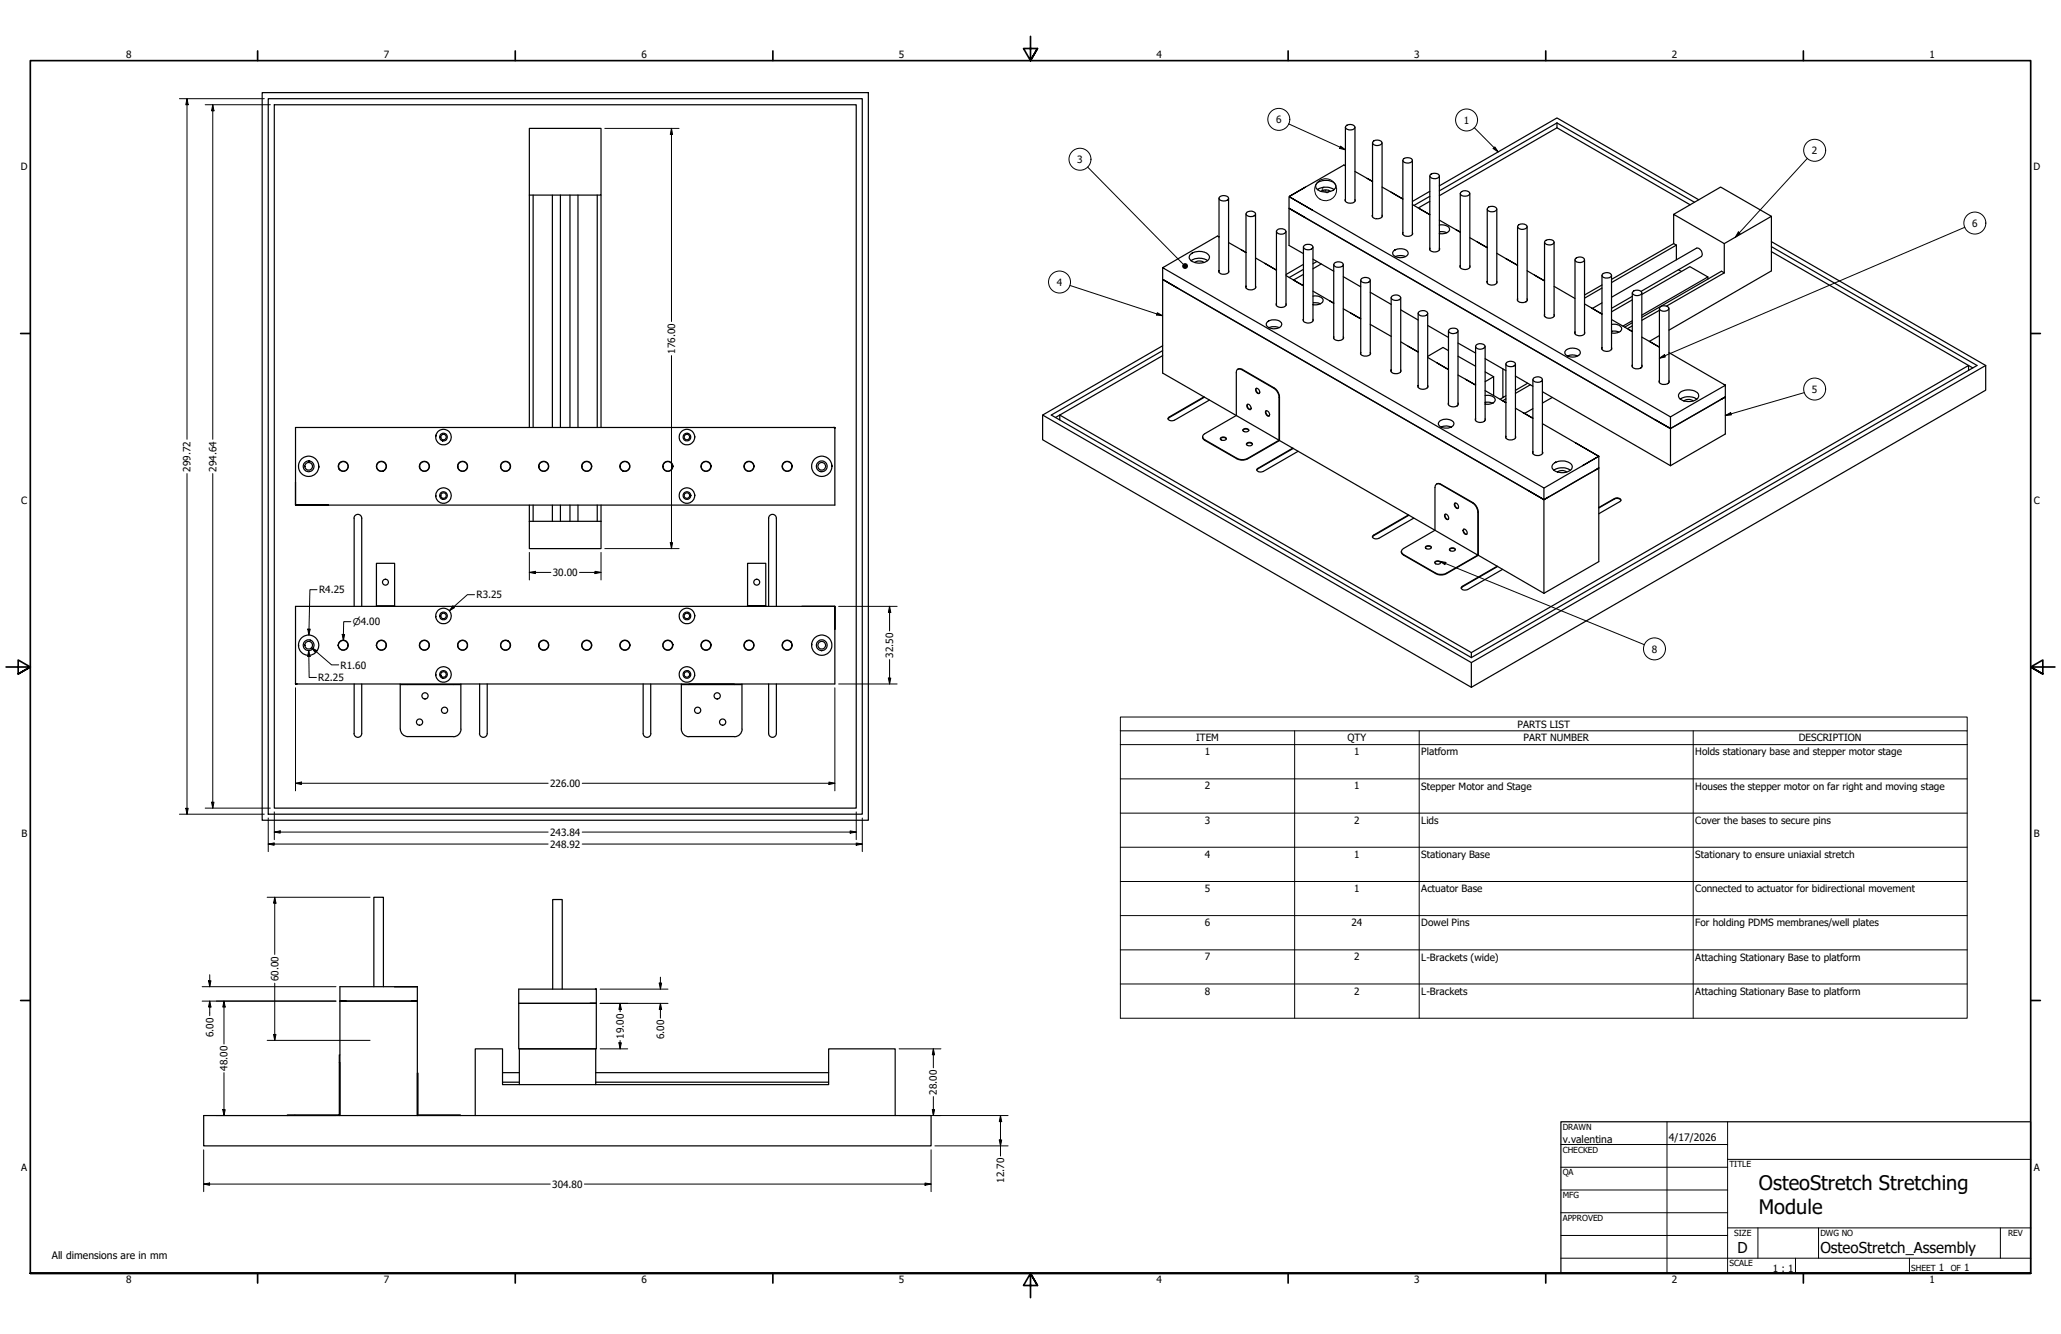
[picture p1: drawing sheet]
<svg xmlns="http://www.w3.org/2000/svg" width="864mm" height="559mm" viewBox="0 0 864 559" stroke-linecap="round" stroke-linejoin="round" font-family="sans-serif">
<!-- layer: Visible (ANSI) -->
<g fill="none" stroke="#000" stroke-width=".51">
<path d="M109.9 38.8h254v304.8h-254zM112.4 41.3h248.9v299.8h-248.9zM114.9 43.9h243.9v294.6h-243.9zM563.8 53.3v31M563.9 52.9a2.35 2.35 0 0 1 3.9 .6 2.45 2.45 0 0 1-4-.2zM567.8 53.3v31M575.1 59.8v31M575.7 59a2.2 2.2 0 0 1 3.4 1 2.4 2.4 0 0 1-4-.1zM579.1 59.8v31M652.4 53.5l-49.3 28.5M652.4 53.5l55.8 32.3M652.4 51.5l57.6 33.2"/>
<path d="M652.4 51.5v2M652.4 51.5l-49.3 28.4M552.2 79.3l-.1 .1a6.4 6.4 0 0 1 6.9 0M558.5 79.8l-.3 .1a2.03 2.03 0 0 0 1.5-2.3 2.03 2.03 0 0 0-2.1-1.7 5.2 5.2 0 0 0-6.3 1.8 3.2 3.2 0 0 0 3.9 2.8l3-.6M563.8 69.5l-.7-.4-23 13.3 6.8-4M567.8 71.8l7.3 4.2-2.2-1.3M579.1 78.4l8.7 5-4.9-2.9M587.8 67.2v31M587.9 66.7a2.76 2.76 0 0 1 3.9 .2v.5a2.46 2.46 0 0 1-4-.2zM591.8 67.2v31M599.1 73.7v31M599.2 73.3a2.76 2.76 0 0 1 3.9 .1v.5a2.45 2.45 0 0 1-4-.1z"/>
<path d="M603.1 77.9l49.3-28.5 59.4 34.3M603.1 73.7v31M221.8 81.7v-27.9h30v27.9h-30v97.4M223.4 81.7v97.4M231.5 81.7v97.4M234.8 81.7v97.4M238.8 81.7v97.4M242.2 81.7v97.4M250.3 81.7v97.4M251.8 81.7v97.4M510.6 99.1l.2 .2-.6-.4-23 13.2 .2-.1M510.8 83.1v30.9"/>
<path d="M511.1 82.4a2.58 2.58 0 0 1 3.7 .6 2.21 2.21 0 0 1-2 1.2 2.21 2.21 0 0 1-2-1.3zM514.8 83.1v30.9M522.1 89.6v31M522.4 89a2.46 2.46 0 0 1 3.7 .5 2.33 2.33 0 0 1-3.9 .4zM526.1 89.6v31M534.9 97v31M535.2 96.3a2.49 2.49 0 0 1 3.7 .6 2.21 2.21 0 0 1-2.1 1.2 2.21 2.21 0 0 1-1.9-1.3zM538.9 97v31M540.1 87.2l159.9 92.3-6.5-3.7M540.1 82.4v20.4l6.1 3.4M546.9 91.1l-6.8-3.9 159.9 92.3M549.9 88l-9.8-5.6 159.9 92.2"/>
<path d="M557.2 80a3.3 3.3 0 0 0-3.6 .2l.1-.1M557.3 80.1l.2 .1M563.8 83.6l-.1 .2M567.8 83.6a1.77 1.77 0 0 1-2.7 1.5l-1-.5-.4-.7M575.1 90.2l.1 .9 1.1 .5M579.1 90.1a1.89 1.89 0 0 1-2.8 1.5h.2M591.8 97.4a1.72 1.72 0 0 1-2.6 1.5l-1.3-.6-.1-.8M591.8 85.7l7.3 4.2-4.2-2.4M599.1 84.3l-4.8 2.8M599.1 82.2l-6.6 3.8M599.1 80.1l-7.3 4.3M603.1 94.3a3.3 3.3 0 0 1 4.3 1.8 3.4 3.4 0 0 1-4.3 1.8h.1"/>
<path d="M603.1 92.2l8.8 5-1.7-.9M603.4 97.1l-.3 .1 2-.1 1.1 .4M611.9 81v31M612 80.6a2.61 2.61 0 0 1 3.8 .2v.4a2.4 2.4 0 0 1-3.9-.1zM615.9 99.6l7.3 4.2-4.2-2.5M615.9 81v31M623.2 87.6v31M623.3 87.2a2.61 2.61 0 0 1 3.8 .1v.5a2.4 2.4 0 0 1-3.9-.2zM627.2 87.6v31M635.9 94.9v31M636 94.6a2.36 2.36 0 0 1 3.9 .5 2.45 2.45 0 0 1-4-.1zM639.9 94.9v31"/>
<path d="M701.3 89.8l19.7-11.4 21.3 12.2-19.8 11.4M742.3 90.6v22.9l-43 24.8M487.2 117l159.7 92.3-6.6-3.9M487.2 112.1v44.2l30.8 17.8 .1-18.7a1.35 1.35 0 0 1 2.2-.6l13.4 7.8a4.5 4.5 0 0 1 2.2 3.9v17.9M487.6 112.4l-.4-.3 159.7 92.3M499.2 109.1l-.1 .1a6 6 0 0 1 6.9 0M499.6 106a5.5 5.5 0 0 1 7.1 1.3 2.99 2.99 0 0 1-3.6 2.9 3.9 3.9 0 0 1-4.8-2.5l.4-1 .9-.7-.4 .2M500.6 109.9a3.3 3.3 0 0 1 3.8 .1M514.8 113.3a1.77 1.77 0 0 1-2.6 1.6l-1.2-.6-.3-.9M514.8 101.6l7.3 4.2-2.2-1.3M526.1 119.8a1.71 1.71 0 0 1-2.6 1.5l-1.2-.5-.2-.8M526.1 108.1l8.8 5.1-4.9-2.9"/>
<path d="M546.2 114.9l-4.2 2.4 4.2 2.4-7.3-4.3M546.2 112.8l-6 3.5M546.2 110.7l-7.3 4.3M546.2 103.5v31M546.5 102.9a2.49 2.49 0 0 1 3.7 .5 2.21 2.21 0 0 1-2.1 1.3 2.21 2.21 0 0 1-1.9-1.4zM550.2 103.5v30.9M550.2 108.6l8.7 5M551.8 109.5l-1.6 1M553.7 110.6l-3.5 2M558.9 110.8v31M559.2 110.2a2.58 2.58 0 0 1 3.7 .5 2.33 2.33 0 0 1-4 .4zM562.9 110.8v31"/>
<path d="M562.9 115.9l7.3 4.2M570.2 117.3v31M570.5 116.7a2.58 2.58 0 0 1 3.7 .6 2.33 2.33 0 0 1-4 .4zM574.2 117.3v31M584.5 104.7a4.1 4.1 0 0 1 5.5 1.2 3.5 3.5 0 0 1-5.1 1.7 1.48 1.48 0 0 1-1.3-1.3 1.48 1.48 0 0 1 .9-1.6l-.2 .2M584.8 107.4l2.6-.3 1.5 .4M603.1 103.9a1.81 1.81 0 0 1-2.8 1.5l-1.1-.6-.1-.8M615.9 111.3a2.1 2.1 0 0 1-3.4 1.3l-.7-.6v-.6M627.2 117.9a2.1 2.1 0 0 1-3.6 1.1l-.5-.7v-.4M627.2 106.1l8.7 5-4.9-2.8M639.9 113.4l7.3 4.3-4.2-2.4M647.2 101.5v31v-.7"/>
<path d="M647.3 101a2.75 2.75 0 0 1 3.8 .2l.1 .5a2.45 2.45 0 0 1-4-.2zM651.2 120l8.8 5M651.2 101.5v31M660 108.8v31M660.1 108.4a2.61 2.61 0 0 1 3.8 .1v.5a2.35 2.35 0 0 1-3.9-.1zM664 108.8v31M671.3 119.4l-7.3 4.2M671.3 115.3v31M671.4 114.9a2.36 2.36 0 0 1 3.9 .6 2.46 2.46 0 0 1-4-.1zM675.3 115.3v31M701.3 102v-12.2l21.2 12.2v12.3M701.3 102l1.1 .7"/>
<path d="M701.3 102l-26 15M702.4 102.7v6.1M702.4 102.7l-27.1 15.7M703.3 113l1.3 .7M715.6 116v.9M722.5 114.3l-1.1-.7-33.4 19.3M722.5 114.3l-24.2 13.9M742.3 105.4l84.3 48.7M742.3 103.3l86.1 49.8-211.9 122.4M742.3 101.2l89.7 51.9M493.6 120.8l-6.4-3.8 159.7 92.3 23-13.3-1.8 1.1M531.6 134.5a4.1 4.1 0 0 1 5.5 1.2 3.5 3.5 0 0 1-4.8 1.8 1.55 1.55 0 0 1-1.7-1.2 1.55 1.55 0 0 1 1-1.8l-.3 .2"/>
<path d="M531.8 137.2l2.6-.4 1.5 .5M538.9 127.2a1.89 1.89 0 0 1-2.9 1.5l-1.2-.7v-.7M550.2 122l8.7 5-1.7-1M550.2 133.7a2.13 2.13 0 0 1-3.6 1.2l-.6-.7 .1-.4M550.2 124.1a3.4 3.4 0 0 1 4.2 1.8 3.6 3.6 0 0 1-4.2 1.7M550.4 126.9h1.7l1.2 .4M562.9 129.3l7.3 4.2-4.2-2.4M574.2 135.9l8.7 5M574.2 122.4l8.7 5.1M582.9 124.7v31M583.2 124.1a2.49 2.49 0 0 1 3.7 .6 2.21 2.21 0 0 1-2 1.2 2.21 2.21 0 0 1-2-1.4zM586.9 124.7v31"/>
<path d="M586.9 129.8l7.3 4.2M594.2 131.3v30.9M594.6 130.6a2.46 2.46 0 0 1 3.6 .6 2.21 2.21 0 0 1-2 1.2 2.21 2.21 0 0 1-2-1.3zM598.2 131.3v30.9M598.2 136.3l8.7 5.1M606.9 138.6v30.9M607.3 138a2.46 2.46 0 0 1 3.6 .6 2.16 2.16 0 0 1-2 1.2 2.16 2.16 0 0 1-1.9-1.4zM610.9 138.6v30.9M635.9 125.3v-.1a1.62 1.62 0 0 0 2.3 1.5l1.2-.3M639.9 125.2l.1 .7-.5 .4M651.2 131.7a1.53 1.53 0 0 1-2.2 1.6l-1.7-.7M659.9 139.1h.1a1.48 1.48 0 0 0 2 1.6l1.4-.4"/>
<path d="M664 139.1v.5l-.4 .6M664 127.3l7.3 4.3-4.2-2.5M671.3 120.6l-7.3 4.3M671.3 126.9l-4.1 2.3M671.3 131.4l-.1 .1M675.3 135.9a3.2 3.2 0 0 1 4.2 2l-.9 1.1 .2-.1M675.3 133.9l8.7 5-1.7-1M675.4 138.7h1.4l1.6 .4M678.6 139l-1.9 .6-1.4-.1M684 135.2l-3.2 1.8M684 134.4l-4 2.2M684 125.6l-8.7 5"/>
<path d="M684 136.5l-2.1 1.2M684 124.1l-8.7 5.1M684 122.7v31M684.1 122.3a2.3 2.3 0 0 1 3.9 .6 2.45 2.45 0 0 1-4-.2zM687.6 122l25.3-14.6a2.32 2.32 0 0 0-2-3.5l-35.6 20.6M688 123.3l20.1-11.6 7.5 4.3-27.6 16M688 122.7v31M695.3 130l-7.3 4.2M695.3 129.2v31M695.5 128.8a2.68 2.68 0 0 1 3.8 .1 2.14 2.14 0 0 1-1.7 1.6 2.14 2.14 0 0 1-2.1-.8zM699.3 129.2v31M487.2 144.8l-50.3 29.1 179.6 103.7 215.5-124.5"/>
<path d="M487.2 149l-44.9 25.9M487.2 146.9l-46.7 27 176 101.6M518.7 154.7l.6-.3 1.1 .3 13.5 7.8a4.8 4.8 0 0 1 2.2 3.9v18.1M562.9 141.1a1.77 1.77 0 0 1-2.6 1.5l-1.4-.7v-.7M574.2 147.6a1.77 1.77 0 0 1-2.6 1.6l-1.4-.7v-.8M582.9 155v-.1a1.48 1.48 0 0 0 2.1 1.6l1.4-.3M586.9 154.9l.1 .6-.5 .6M586.9 143.2l7.3 4.2-4.2-2.4M598.2 149.7l8.7 5.1-4.9-2.8M606.9 146.9l-2.3-1.4-6.4 3.8M610.9 157.1l7.4 4.2-4.2-2.4M610.9 149.2l7.4 4.2"/>
<path d="M610.9 143.7l7.4 4.2M618.3 145.1v31M618.6 144.5a2.62 2.62 0 0 1 3.7 .5 2.18 2.18 0 0 1-2 1.3 2.18 2.18 0 0 1-2-1.3zM622.3 155.8l3.6 2M622.3 145.1v31M622.3 150.2l8.7 5.1M625.9 157.8v7.9M625.9 157.8l-3.6 2.1M629.7 154.5v12.1l1.3-.8M631 152.5v31M631.3 151.8a2.58 2.58 0 0 1 3.7 .6 2.21 2.21 0 0 1-2 1.2 2.21 2.21 0 0 1-2-1.3zM635 152.5v31"/>
<path d="M635 157.5l7.3 4.3M642.3 159v31M642.6 158.4a2.46 2.46 0 0 1 3.7 .5 2.33 2.33 0 0 1-3.9 .4zM646.3 159v31M656.9 149.1l2-.4 2.1 .4M661.5 148.8l-.3 .2a1.55 1.55 0 0 0 .9-1.8 1.55 1.55 0 0 0-1.6-1.1 3.4 3.4 0 0 0-4.8 1.7 3.8 3.8 0 0 0 5 1.5l.5-.3M671.2 145.7l.1-.1a1.71 1.71 0 0 0 2.4 1.5l1.1-.3M675.3 145.6v.6l-.4 .5M684 153a1.74 1.74 0 0 0 2.5 1.5l1-.3M688 153l.1 .5-.6 .7 .1-.1M695.3 159.6v-.1a1.56 1.56 0 0 0 2.3 1.5l1.2-.3M695.3 140.6l-4.2 2.4 4.2 2.4-7.3-4.2"/>
<path d="M699.3 159.4l.1 .6-.6 .7 .1-.1M699.3 147.7l23.6 13.7-.4-.3M824.9 155.2v-2.1l-208.4 120.3v2.1M832 153.1v10.3l-215.5 124.5v-10.3M349.2 179.1h.6h-226v32.5v-9.6M349.8 179.5v-.4v32.5h-226h13.9M436.9 173.9v10.3l179.6 103.7M444.1 175.9v-2l172.4 99.5M504.5 166.2l-14.6 8.5-.5 .8a1.93 1.93 0 0 0 2.7 .5l14.7-8.4M504.7 166.4l-15.3 9.1M522.5 169.5l.4-.2a1.43 1.43 0 0 1 .9 2.3 1.71 1.71 0 0 1-1.3-2.1zM522.8 169.4a1.53 1.53 0 0 0 1.3 2.1"/>
<path d="M526.2 162.8l.3-.2a1.38 1.38 0 0 1 .9 2.3 1.6 1.6 0 0 1-1.2-2.1zM526.4 162.6a1.61 1.61 0 0 0 1.3 2.2M530.4 172.2l.3-.2a1.42 1.42 0 0 1 .9 2.4 1.72 1.72 0 0 1-1.2-2.2zM530.5 172a1.7 1.7 0 0 0 1.3 2.2M594.2 161.5a1.66 1.66 0 0 0 2.5 1.5l1-.3M598.2 161.5l.1 .7-.4 .4M603.9 178.9l2-.5 2.2 .5M606.9 168.9v-.1a1.56 1.56 0 0 0 2.1 1.6l1.6-.4M608 178.9l-.3 .2a1.62 1.62 0 0 0 1.5-1.7 1.62 1.62 0 0 0-1.6-1.6 3.8 3.8 0 0 0-4.9 1.6 3.6 3.6 0 0 0 5 1.7M610.9 168.8l.2 .6-.4 .5M618.2 175.5l.1-.1a1.48 1.48 0 0 0 2 1.6l1.6-.5M622.3 163.6l8.7 5.1-1.7-1"/>
<path d="M622.3 165.7a3.1 3.1 0 0 1 4.2 2l-.9 1.1 .2-.1M622.3 175.4l-.3 1M622.5 168.5h1.4l1.4 .4M625.6 168.8l-1.9 .6-1.4-.1M629.7 166.6l-1.2 .7M631 167.1l-1.3 .8M635 171l7.3 4.2-4.2-2.4M640.1 160.5l-5.1 3M641.3 161.2l-6.3 3.6M642.3 171.2l-3.5 2M646.3 177.5l23.6 13.6-9.8-5.6M646.3 164.1l53.7 31"/>
<path d="M650.4 166.5l-4.1 2.3M700 174.6v20.5M704.2 167.1l-.1 .1a6.4 6.4 0 0 1 6.9 0M705.7 167.9l-.1 .1a3.3 3.3 0 0 1 3.9 0M710.9 167.3l-.3 .2a1.95 1.95 0 0 0 1.2-2.1 1.95 1.95 0 0 0-1.7-1.6 5.4 5.4 0 0 0-6.8 1.6 2.99 2.99 0 0 0 3.5 2.7h2.2l1.6-.6M721 167.4l1.9-1.1-22.9 13.2M721.1 167.3l1.8-1-22.9 13.2M722.7 161.5l.2-.1-22.9 13.2M722.9 161.4v20.4l-22.9 13.3M127.7 195.3a1.62 1.62 0 0 1 2.2-1.5 1.62 1.62 0 0 1 .5 2.7 1.62 1.62 0 0 1-2.6-.8v-.2M129.5 193.1a2.24 2.24 0 0 0-2.2 3.1 2.24 2.24 0 0 0 3.8 .6 2.24 2.24 0 0 0-1.2-3.6l-.2-.1M133.6 195.3l-.1 .5a4.3 4.3 0 0 0-5.9-4.2 4.3 4.3 0 0 0-1 7.2 4.3 4.3 0 0 0 6.9-2.5v-.5"/>
<path d="M142.2 196.6a2.09 2.09 0 0 1 1.1-3.4 2.09 2.09 0 0 1 2.5 2.6 2.09 2.09 0 0 1-3.3 1.1l-.3-.3 .1 .2M160.8 197.2l-.2 .1a2.11 2.11 0 0 0 .6-3.6 2.11 2.11 0 0 0-3.4 1.2 2.11 2.11 0 0 0 2.6 2.5l.2-.1M175.8 195.6a2.11 2.11 0 0 1 2.9-2 2.11 2.11 0 0 1 .5 3.5 2.11 2.11 0 0 1-3.4-1.1v-.2M182.6 182.4a3.3 3.3 0 0 1 5.2-2 3.3 3.3 0 0 1-.5 5.5 3.3 3.3 0 0 1-4.7-2.8v-.7v.4M184.7 183.1a1.18 1.18 0 0 1 1.7-1 1.18 1.18 0 0 1 0 2 1.18 1.18 0 0 1-1.7-.9M185.4 184.7h.1a1.6 1.6 0 0 1-1.1-2.5 1.6 1.6 0 0 1 2.7 0 1.6 1.6 0 0 1-1.2 2.5h-.4M191.8 195.6a2.11 2.11 0 0 1 2.9-2 2.11 2.11 0 0 1 .5 3.5 2.11 2.11 0 0 1-3.4-1.1v-.2M209.7 195.3a2.11 2.11 0 0 1 3.2-1.7 2.11 2.11 0 0 1 0 3.7 2.11 2.11 0 0 1-3.2-1.7v-.3v.3M225.7 195.3a2.11 2.11 0 0 1 3.2-1.7 2.11 2.11 0 0 1 0 3.7 2.11 2.11 0 0 1-3.2-1.7v-.3v.3M247.9 195.1v.2a2.11 2.11 0 0 0-3.2-1.7 2.11 2.11 0 0 0 0 3.7 2.11 2.11 0 0 0 3.2-1.7v-.3M260.9 197.2a2.09 2.09 0 0 1 0-3.6 2.09 2.09 0 0 1 3.2 1.6 2.09 2.09 0 0 1-2.9 2.2l-.3-.2 .1 .1M281.9 195.1v.2a2.11 2.11 0 0 0-3.2-1.7 2.11 2.11 0 0 0 0 3.7 2.11 2.11 0 0 0 3.2-1.7v-.3"/>
<path d="M288.1 181.5a1.62 1.62 0 0 0-1.9 1.9 1.62 1.62 0 0 0 2.6 1 1.62 1.62 0 0 0-.2-2.7l-.4-.2M289 182.9v.2a1.15 1.15 0 0 0-1.5-1.3 1.15 1.15 0 0 0-.5 1.9 1.15 1.15 0 0 0 1.9-.4l.1-.2M291.1 182.8v.3a3.2 3.2 0 0 0-4.7-2.9 3.2 3.2 0 0 0-.5 5.5 3.2 3.2 0 0 0 5.1-1.9l.1-.7M297.9 195.1v.2a2.11 2.11 0 0 0-3.2-1.7 2.11 2.11 0 0 0 0 3.7 2.11 2.11 0 0 0 3.2-1.7v-.3M315.9 195.1v.2a2.11 2.11 0 0 0-3.2-1.7 2.11 2.11 0 0 0 0 3.7 2.11 2.11 0 0 0 3.2-1.7v-.3M331.9 195.1v.2a2.11 2.11 0 0 0-3.2-1.7 2.11 2.11 0 0 0 0 3.7 2.11 2.11 0 0 0 3.2-1.7v-.3M343.7 197.5h.3a2.26 2.26 0 0 1-1.2-3.6 2.26 2.26 0 0 1 3.8 .5 2.26 2.26 0 0 1-2.2 3.2l-.4-.1M345.9 195.1v.2a1.63 1.63 0 0 0-2.4-1.3 1.63 1.63 0 0 0 0 2.8 1.63 1.63 0 0 0 2.4-1.3v-.2M348.6 194.9v.4a4.2 4.2 0 0 0-6.3-3.5 4.2 4.2 0 0 0-.5 7.2 4.2 4.2 0 0 0 6.7-2.7l.1-1M503.9 182.9a1.38 1.38 0 0 0 .9 1.6l13.6 7.7a4.9 4.9 0 0 0 4.4 0l13.3-7.7M504.3 182.1l13.7-8 17.9 10.3-13.1 7.6a4.9 4.9 0 0 1-4.4 0l-13.6-7.8a1.27 1.27 0 0 1-.5-2.1zM511.4 183.9a1.52 1.52 0 0 1 2.4 0"/>
<path d="M511.7 183.3a1.41 1.41 0 0 1 2.1 .7 1.41 1.41 0 0 1-2.4-.4zM520.8 180.3a1.59 1.59 0 0 1 2.5 0M520.8 180a1.41 1.41 0 0 1 2.4 .4 1.41 1.41 0 0 1-2.4-.4zM522.3 186.1l.2-.3a1.74 1.74 0 0 1 2.3 .3M522.3 185.9a1.36 1.36 0 0 1 1.4-.7 1.36 1.36 0 0 1 1.1 1 1.43 1.43 0 0 1-2.5-.3zM536.1 184.5l65.2 37.6M541.7 187.7l-14.7 8.5-.4 .7a1.93 1.93 0 0 0 2.7 .6l14.6-8.5M541.9 187.8l-14.9 8.6-.4 .5M635 182.7a1.68 1.68 0 0 1-2.4 1.6 1.32 1.32 0 0 1-1.6-1.5h-.1M642.3 189.4v-.2a1.62 1.62 0 0 0 2.3 1.6l1.2-.3 .6-.7M646.3 189.2l.1 .5M651.3 196.8l-.2 .2a6.3 6.3 0 0 1 6.9 0"/>
<path d="M651.9 193.6a5.5 5.5 0 0 1 6.8 1.5 2.8 2.8 0 0 1-3.1 2.8 4.2 4.2 0 0 1-5.3-2.4 2.39 2.39 0 0 1 1.6-1.9l-.3 .2M652.7 197.7a3.2 3.2 0 0 1 3.8 0M663.1 195.1l6.8-4-23 13.3M669.9 196l-23 13.3 1.9-1.1M669.9 191.1v44.2l-23 13.2M148.3 217.1a1.62 1.62 0 0 1 1.7-1.6 1.62 1.62 0 0 1 1.6 1.6v36.9M148.4 217v37M182.6 207.6a3.2 3.2 0 0 1 4.7-2.9 3.2 3.2 0 0 1 .5 5.5 3.2 3.2 0 0 1-5.2-1.9v-.7v.4M184.7 207.6a1.18 1.18 0 0 1 1.7-1 1.18 1.18 0 0 1 0 2.1 1.18 1.18 0 0 1-1.7-1M185.4 209.1l.1 .1a1.6 1.6 0 0 1-1.1-2.5 1.6 1.6 0 0 1 2.7 0 1.6 1.6 0 0 1-1.2 2.5h-.4M221.8 218.4v11.4h30v-11.4M221.8 218.4h30"/>
<path d="M221.8 211.6v6.8M223.4 211.6v6.8M231.5 211.6v6.8M234.8 211.6v6.8M238.8 211.6v6.8M242.2 211.6v6.8M250.3 211.6v6.8M251.8 211.6v6.8M289 207.5v.1a1.15 1.15 0 0 0-1.5-1.3 1.15 1.15 0 0 0-.5 1.9 1.15 1.15 0 0 0 1.9-.4l.1-.2M289.4 207.4v.2a1.6 1.6 0 0 0-2.4-1.3 1.6 1.6 0 0 0 0 2.7 1.6 1.6 0 0 0 2.4-1.2v-.2M291.1 207.3v.3a3.2 3.2 0 0 0-4.7-2.9 3.2 3.2 0 0 0-.5 5.5 3.2 3.2 0 0 0 5.1-1.9l.1-.7M590.2 215.7l-14.6 8.5-.5 .7a1.93 1.93 0 0 0 2.7 .6l14.6-8.5"/>
<path d="M590.4 215.8l-15.3 9.1M602 202.8l.6-.3 1.1 .3 13.5 7.8a5.3 5.3 0 0 1 2.2 3.8v18.2M605.4 215.5l.3-.2a1.43 1.43 0 0 1 .9 2.4 1.63 1.63 0 0 1-1.2-2.2zM605.6 215.4a1.61 1.61 0 0 0 1.3 2.2M609.5 210.9l.4-.2a1.42 1.42 0 0 1 .8 2.3 1.81 1.81 0 0 1-1.2-2.1zM609.7 210.7a1.7 1.7 0 0 0 1.3 2.2M646.9 204.4v44.1M669.9 212.6l6.6-3.7a1.62 1.62 0 0 1 2.6 .9l-9.2 5.4M679.2 209.6a1.93 1.93 0 0 0-2.7-.6l-6.6 3.8M587.2 231l.1 .7 .8 .8 13.5 7.8a4.6 4.6 0 0 0 4.5 0l13.3-7.7M587.6 230.2l13.7-8.1 18 10.4-13.2 7.6a5.1 5.1 0 0 1-4.5 0l-13.5-7.8a1.34 1.34 0 0 1-.5-2.1zM597.3 229.4a1.52 1.52 0 0 1 2.5 0"/>
<path d="M597.3 229.1a1.41 1.41 0 0 1 2.5 .4 1.41 1.41 0 0 1-2.5-.4zM601.2 235.7l.2-.3a1.66 1.66 0 0 1 2.3 .3M601.2 235.5a1.37 1.37 0 0 1 1.3-.6 1.37 1.37 0 0 1 1.1 .9 1.37 1.37 0 0 1-1.3 .6 1.37 1.37 0 0 1-1.1-.9zM601.3 222.1v-17.9a1.42 1.42 0 0 1 .7-1.4 1.42 1.42 0 0 1 1.6 .1l13.4 7.8a4.8 4.8 0 0 1 2.3 3.9v17.9M607.3 230.3a1.59 1.59 0 0 1 2.6 0M607.4 230a1.37 1.37 0 0 1 1.3-.6 1.37 1.37 0 0 1 1.1 1 1.37 1.37 0 0 1-1.3 .5 1.37 1.37 0 0 1-1.1-.9zM613.2 221.8l.3-.2a1.38 1.38 0 0 1 .9 2.3 1.6 1.6 0 0 1-1.2-2.1zM613.4 221.6a1.53 1.53 0 0 0 1.2 2.2M619.4 232.6l27.5 15.9M627.4 237.2l-14.7 8.4-.4 .8a1.86 1.86 0 0 0 2.7 .6l14.6-8.5M627.5 237.3l-15.2 9.1M157.7 254v-.3h7.7v.3"/>
<path d="M157.7 253.7v-17.7h7.7v17.7M182.6 258a3.2 3.2 0 0 1 4.7-2.8 3.2 3.2 0 0 1 .5 5.4 3.2 3.2 0 0 1-5.2-1.9v-.7v.4M184.2 258a1.6 1.6 0 0 1 2.4-1.3 1.6 1.6 0 0 1 0 2.8 1.6 1.6 0 0 1-2.4-1.3M184.7 258a1.18 1.18 0 0 1 1.7-.9 1.18 1.18 0 0 1 0 2 1.18 1.18 0 0 1-1.7-1M288.1 256.4a1.62 1.62 0 0 0-1.9 2 1.62 1.62 0 0 0 2.6 .9 1.62 1.62 0 0 0-.2-2.7l-.4-.1M289 257.9v.1a1.15 1.15 0 0 0-1.5-1.2 1.15 1.15 0 0 0-.5 1.8 1.15 1.15 0 0 0 1.9-.3l.1-.3M291.1 257.7v.3a3.2 3.2 0 0 0-4.7-2.8 3.2 3.2 0 0 0-.5 5.4 3.2 3.2 0 0 0 5.1-1.9l.1-.7M313.2 253.7h7.7v.3h-7.7zM313.2 253.7v-17.7h7.7v17.7M322.1 254v-36.9a1.62 1.62 0 0 1 1.6-1.6 1.62 1.62 0 0 1 1.6 1.6v36.9M336 254h13.8h-226v32.5v-.4M125.1 270.3a4.2 4.2 0 0 1 6.3-3.6 4.2 4.2 0 0 1 .4 7.2 4.2 4.2 0 0 1-6.6-2.7l-.1-.9v.4"/>
<path d="M127.7 270.3a1.62 1.62 0 0 1 2.2-1.6 1.62 1.62 0 0 1 .5 2.7 1.62 1.62 0 0 1-2.6-.8v-.2M129.7 268a2.24 2.24 0 0 0-2.6 2.9 2.24 2.24 0 0 0 3.7 .9 2.24 2.24 0 0 0-.9-3.7l-.2-.1 .2 .1M141.7 270.3a2.11 2.11 0 0 1 3.2-1.7 2.11 2.11 0 0 1 0 3.6 2.11 2.11 0 0 1-3.2-1.7v-.2v.2M157.7 270.3a2.11 2.11 0 0 1 3.2-1.7 2.11 2.11 0 0 1 0 3.6 2.11 2.11 0 0 1-3.2-1.7v-.2v.2M175.7 270.3a2.1 2.1 0 0 1 3-2 2.1 2.1 0 0 1 .5 3.5 2.1 2.1 0 0 1-3.4-1.1l-.1-.4 .1 .2M191.7 270.3a2.1 2.1 0 0 1 3-2 2.1 2.1 0 0 1 .5 3.5 2.1 2.1 0 0 1-3.4-1.1l-.1-.4 .1 .2M212.6 268.4h.2a2.11 2.11 0 0 0-3.2 1.7 2.11 2.11 0 0 0 3 2 2.11 2.11 0 0 0 .4-3.6l-.2-.1M225.7 270.3a2.11 2.11 0 0 1 3.2-1.7 2.11 2.11 0 0 1 0 3.6 2.11 2.11 0 0 1-3.2-1.7v-.2v.2M247.9 270.1v.2a2.11 2.11 0 0 0-3.2-1.7 2.11 2.11 0 0 0 0 3.6 2.11 2.11 0 0 0 3.2-1.7v-.2M263.9 270.1v.2a2.11 2.11 0 0 0-3.2-1.7 2.11 2.11 0 0 0 0 3.6 2.11 2.11 0 0 0 3.2-1.7v-.2M281.9 269.8v.3a2.1 2.1 0 0 0-3.1-1.7 2.1 2.1 0 0 0 0 3.6 2.1 2.1 0 0 0 3.1-1.7v-.2M297.9 269.8v.3a2.1 2.1 0 0 0-3.1-1.7 2.1 2.1 0 0 0 0 3.6 2.1 2.1 0 0 0 3.1-1.7v-.2"/>
<path d="M313.1 268.4a2.08 2.08 0 0 1 2.8 2.1 2.08 2.08 0 0 1-3.2 1.6 2.08 2.08 0 0 1 0-3.6l.2-.1M331.3 268.9l.2 .1a2.08 2.08 0 0 0-3.6 .3 2.08 2.08 0 0 0 2 3 2.08 2.08 0 0 0 1.7-3.1l-.1-.2M340.1 269.8a4.2 4.2 0 0 1 6.5-3.1 4.2 4.2 0 0 1 0 7.1 4.2 4.2 0 0 1-6.5-3.1v-.9v.5M344 272.5h.2a2.26 2.26 0 0 1-1.8-3.4 2.26 2.26 0 0 1 3.9 0 2.26 2.26 0 0 1-1.9 3.4h-.2M345.9 270.1v.2a1.63 1.63 0 0 0-2.4-1.3 1.63 1.63 0 0 0 0 2.7 1.63 1.63 0 0 0 2.4-1.3v-.1M349.8 263.7v-9.7v32.5h-226h.7M148.4 286.5v20.7M151.6 286.5v20.7a1.62 1.62 0 0 1-1.6 1.7 1.62 1.62 0 0 1-1.7-1.7M167.7 286.5v.3h25.4v-.3M167.7 286.8v18.6M182.6 282.5a3.2 3.2 0 0 1 4.7-2.8 3.2 3.2 0 0 1 .5 5.5 3.2 3.2 0 0 1-5.2-2v-.7v.4M184.7 282.9a1.17 1.17 0 0 1 1.2-1.5 1.17 1.17 0 0 1 1 1.7 1.17 1.17 0 0 1-1.9 .2l-.3-.4 .1 .2"/>
<path d="M185.4 284l.1 .1a1.6 1.6 0 0 1-1.1-2.4 1.6 1.6 0 0 1 2.7 0 1.6 1.6 0 0 1-1.2 2.4h-.4M193.1 286.8v18.6M201 286.5v20.7M204.2 286.5v20.7a1.62 1.62 0 0 1-1.7 1.7 1.62 1.62 0 0 1-1.6-1.7M269.5 286.5v20.7a1.62 1.62 0 0 0 1.6 1.7 1.62 1.62 0 0 0 1.6-1.7M272.7 286.5v20.7M285.5 286.5v.3h25.4v-.3M285.5 286.8v18.6a3.2 3.2 0 0 0 3.2 3.2M288.1 280.9a1.6 1.6 0 0 0-2 1.8 1.6 1.6 0 0 0 2.5 1.1 1.6 1.6 0 0 0-.2-2.7l-.2-.1M288.7 286.5h19M289 282.4v.1a1.15 1.15 0 0 0-1.5-1.2 1.15 1.15 0 0 0-.5 1.9 1.15 1.15 0 0 0 1.9-.4l.1-.3M291.1 282.9l-.1 .3a3.3 3.3 0 0 0-3.8-3.9 3.3 3.3 0 0 0-1.9 5.2 3.3 3.3 0 0 0 5.5-.6l.2-.7"/>
<path d="M310.9 286.8l.1 18.6a3.2 3.2 0 0 1-3.2 3.2M322.1 286.5v20.7a1.62 1.62 0 0 0 1.6 1.7 1.62 1.62 0 0 0 1.6-1.7v-20.7M167.8 305.4a3.1 3.1 0 0 0 3.1 3.1M170.9 308.5h19M193.2 305.4a3.2 3.2 0 0 1-3.2 3.2M288.7 308.5h19M142.4 419.4h32.5h-2.6M145.1 419.4h-2.7h32.5M156.7 413.3v-37.4h4v37.4M165.3 413.3h9.6h-32.5v54M174.9 413.3v54v-17.8h.2v17.5h17.8v.3M231.6 414.3v-37.5h4v37.5"/>
<path d="M249.5 414.3h.4h-32.5v6M249.9 414.3v25.1h-32.5v-19.1M217.4 420.3h32.5h-2.6M217.4 420.3h32.5h-2.8M142.4 441.9h-.2v25.1h-21.8v.3M210.6 449.3h7M210.6 453.3h7M217.6 454.3v-14.9h32v14.9M249.6 449.3h97.6M249.6 453.3h97.6M85.3 467.3h304.8v12.7h-304.8zM199.1 467.3v-27.9h11.5v14.9h136.6v-14.9h27.9v27.9"/>
<circle cx="143.9" cy="195.4" r="2"/>
<circle cx="159.8" cy="195.4" r="2"/>
<circle cx="177.8" cy="195.4" r="2"/>
<circle cx="193.8" cy="195.4" r="2"/>
<circle cx="211.8" cy="195.4" r="2"/>
<circle cx="227.8" cy="195.4" r="2"/>
<circle cx="245.8" cy="195.4" r="2"/>
<circle cx="261.8" cy="195.4" r="2"/>
<circle cx="279.8" cy="195.4" r="2"/>
<circle cx="295.8" cy="195.4" r="2"/>
<circle cx="313.8" cy="195.4" r="2"/>
<circle cx="329.9" cy="195.4" r="2"/>
<circle cx="161.5" cy="243.9" r="1.24"/>
<circle cx="317.1" cy="243.9" r="1.24"/>
<circle cx="143.8" cy="270.3" r="2"/>
<circle cx="159.8" cy="270.3" r="2"/>
<circle cx="177.8" cy="270.3" r="2"/>
<circle cx="193.8" cy="270.3" r="2"/>
<circle cx="211.8" cy="270.3" r="2"/>
<circle cx="227.8" cy="270.3" r="2"/>
<circle cx="245.8" cy="270.3" r="2"/>
<circle cx="261.8" cy="270.3" r="2"/>
<circle cx="279.8" cy="270.3" r="2"/>
<circle cx="295.8" cy="270.3" r="2"/>
<circle cx="313.8" cy="270.3" r="2"/>
<circle cx="329.9" cy="270.3" r="2"/>
<circle cx="178.1" cy="291.5" r="1.3"/>
<circle cx="186.3" cy="297.5" r="1.3"/>
<circle cx="292.3" cy="297.5" r="1.3"/>
<circle cx="300.5" cy="291.5" r="1.3"/>
<circle cx="175.8" cy="302.5" r="1.3"/>
<circle cx="302.8" cy="302.5" r="1.3"/>
</g>
<!-- layer: Symbol (ANSI) -->
<g fill="none" stroke="#000" stroke-width=".42">
<path d="M539.9 51.9l23.9 10.8M617.7 53.5l10.1 10.1M455.7 70l40 40.6M561.7 61.2l2.1 1.5-2.5-.5zM626.4 61.5l1.4 2.1-2.1-1.4zM757.3 66.4l-30.2 33M728.4 97.2l.8 .7-2.1 1.5zM823.3 95.2l-128 54.9M448.3 119.6l38.9 12.7M484.9 131l2.3 1.3-2.6-.3zM695.3 150.1l2.1-1.5 .4 .9zM722.9 174.1l2.3-1.3 .3 1z"/>
<path d="M756 164.5l-33.1 9.6M603.3 235.1l2.6 .5-.4 .9zM603.3 235.1l85.7 35M469.5 306.1v-5.7h354.8v5.7M469.5 306.1h354.8v5.8M469.5 306.1v120.4h354.8v-114.6M469.5 311.9h354.8M542.5 306.1v120.4M594.7 306.1v120.4M709.5 306.1v120.4M469.5 326.3h354.8M469.5 340.6h354.8"/>
<path d="M469.5 354.9h354.8M469.5 369.3h354.8M469.5 383.5h354.8M469.5 397.9h354.8M469.5 412.2h354.8"/>
<circle cx="535.8" cy="50" r="4.6"/>
<circle cx="614.5" cy="50.3" r="4.6"/>
<circle cx="452.5" cy="66.7" r="4.6"/>
<circle cx="555.5" cy="79.5" r="4.6"/>
<circle cx="760.4" cy="63" r="4.6"/>
<circle cx="827.5" cy="93.4" r="4.6"/>
<circle cx="444" cy="118.1" r="4.6"/>
<circle cx="760.4" cy="163" r="4.6"/>
<circle cx="693.3" cy="271.8" r="4.6"/>
</g>
<!-- layer: Border (ANSI) -->
<g fill="none" stroke="#000" stroke-width=".7">
<path d="M431.8 15.2v10.2l-2.9-5.1h5.8l-2.9 5.1 2.9-5.1M107.9 21.3v4.1M215.9 21.3v4.1M323.8 21.3v4.1M539.8 21.3v4.1M647.7 21.3v4.1M755.6 21.3v4.1M8.6 139.7h4.1M850.9 139.7h4.1M2.5 279.4h10.2l-5.1-2.9v5.8l5.1-2.9-5.1 2.9M861.1 279.4h-10.2l5.1-2.9v5.8l-5.1-2.9 5.1 2.9M8.6 419.1h4.1"/>
<path d="M850.9 419.1h4.1M12.7 533.4v-508h838.2v508h-838.2h838.2M107.9 533.4v4.1M215.9 533.4v4.1M323.8 533.4v4.1M434.7 538.5l-2.9-5.1 2.9 5.1h-5.8l2.9-5.1v10.2M539.8 533.4v4.1M647.7 533.4v4.1M755.6 533.4v4.1"/>
</g>
<!-- layer: Title (ANSI) -->
<g fill="none" stroke="#000" stroke-width=".42">
<path d="M654 479.4h69.9M698.5 469.9v63.5M723.9 469.9v63.5M654 488.9h69.9M654 498.5h69.9M723.9 485.6h127M654 508h69.9M654 517.5h69.9M723.9 514.3h127M736.6 514.3v12.7M762 514.3v12.7M838.2 514.3v12.7"/>
<path d="M654 527h196.9M752.3 527v6.4M800.1 527v6.4"/>
</g>
<path d="M654 469.9h196.9v63.5h-196.9z" fill="none" stroke="#000" stroke-width=".51"/>
<!-- layer: Dimension (ANSI) -->
<g fill="none" stroke="#000" stroke-width=".42">
<path d="M75.2 41.3h35.5M78.4 41.3l.5 2.6h-1zM78.4 41.3v142.7M86 43.9h27.3M89.2 43.9l.5 2.5h-1.1zM89.2 43.9v140.1M253.4 53.8h31.1M281.4 53.8l.4 2.5h-.9zM281.4 53.8v80.9M281.4 149v80.8M78.4 198.4v142.7M89.2 198.4v140.1"/>
<path d="M221.8 239.8l2.5-.5v1zM221.8 239.8h9M221.8 231.4v11.6M242.8 239.8h9M249.3 239.3l2.5 .5-2.5 .5zM251.8 231.4v11.6M253.4 229.8h31.1M280.9 227.3h.9l-.4 2.5zM132.8 247h-2.9l-.5 19M189.8 253.8l.6 .8-2.1 1.2zM198.8 249.1h-3l-7.5 6.7M351.4 254h24.5"/>
<path d="M372.7 254l.6 2.5h-1.1zM372.7 254v10.3M129 263.5h1l-.6 2.5zM129.3 272.5l.6 2.5h-1zM129.3 272.5l.2 11.3h3.1M130.6 271.3l2.2 1.2-.7 .8zM130.6 271.3l8.3 7.2h3M143.4 265.7l1 .1-.5 2.5zM147 260.4h-3l-.1 7.9M372.7 276.3v10.2M123.8 288.1v43.2M349.8 288.1v43.2"/>
<path d="M351.4 286.5h24.5M372.2 284h1.1l-.6 2.5zM77.9 338.6h1l-.5 2.5zM86 338.5h27.3M88.6 336h1.1l-.5 2.5zM123.8 328.1l2.5-.5v1zM123.8 328.1h105.9M244 328.1h105.8M347.3 327.6l2.5 .5-2.5 .5zM75.2 341.1h35.5M112.4 353.6l2.5-.5v1zM112.4 353.6h117.3"/>
<path d="M112.4 342.6v14.1M114.9 348.6l2.5-.6v1zM114.9 348.6h114.8M114.9 340.1v11.6M244 348.6h114.8M244 353.6h117.3M356.2 348l2.6 .6-2.6 .4zM358.8 353.1l2.5 .5-2.5 .5zM358.8 340.1v11.6M361.3 342.6v14.1M112 375.9h43.1M115.1 375.9l.5 2.4h-1z"/>
<path d="M115.1 375.9v23.9M84.7 419.4h56.1M84.7 413.3h56.1M87.4 410.8h1l-.5 2.5zM87.9 419.4l.5 2.4h-1zM87.9 408.3v5M87.9 419.4v6M93.9 419.4l.5 2.4h-1.1zM93.9 419.4v17.9M115.1 411.9v23.9M251.5 414.3h28.4M276.2 411.8h1l-.5 2.5z"/>
<path d="M276.7 409.3v5M112 435.8h43.1M114.6 433.3h1l-.5 2.5zM251.5 439.4h11.5M251.5 420.3h28.4M259.3 436.8h1l-.5 2.6zM259.8 420.3l.5 2.5h-1zM259.8 420.3v3.5M259.8 435.9v3.5M276.7 420.3l.5 2.5h-1zM276.7 420.3v6.2M376.7 439.4h17.6"/>
<path d="M391.1 439.4l.5 2.4h-.9zM391.1 439.4v7.9M93.9 449.3v18M391.1 459.4v7.9M90.7 467.3h50.1M93.3 464.8h1.1l-.5 2.5zM376.7 467.3h45.7M390.7 464.8h.9l-.5 2.5zM391.7 480h30.7M418.7 477.5h1l-.5 2.5zM419.2 467.3l.5 2.5h-1zM419.2 467.3v17"/>
<path d="M85.3 496l2.5-.4v.9zM85.3 496h145.3M85.3 481.6v17.6M244.9 496h145.2M387.6 495.6l2.5 .4-2.5 .5zM390.1 481.6v17.6"/>
</g>
<g fill="#000">
<path d="M78.4 41.3l.5 2.6h-1zM89.2 43.9l.5 2.5h-1.1zM281.4 53.8l.4 2.5h-.9zM221.8 239.8l2.5-.5v1zM280.9 227.3h.9l-.4 2.5zM189.8 253.8l.6 .8-2.1 1.2zM249.3 239.3l2.5 .5-2.5 .5zM372.7 254l.6 2.5h-1.1zM129 263.5h1l-.6 2.5zM129.3 272.5l.6 2.5h-1zM130.6 271.3l2.2 1.2-.7 .8zM143.4 265.7l1 .1-.5 2.5z"/>
<path d="M372.2 284h1.1l-.6 2.5zM77.9 338.6h1l-.5 2.5zM88.6 336h1.1l-.5 2.5zM123.8 328.1l2.5-.5v1zM347.3 327.6l2.5 .5-2.5 .5zM112.4 353.6l2.5-.5v1zM114.9 348.6l2.5-.6v1zM356.2 348l2.6 .6-2.6 .4zM358.8 353.1l2.5 .5-2.5 .5zM115.1 375.9l.5 2.4h-1zM87.4 410.8h1l-.5 2.5zM276.2 411.8h1l-.5 2.5z"/>
<path d="M87.9 419.4l.5 2.4h-1zM93.9 419.4l.5 2.4h-1.1zM114.6 433.3h1l-.5 2.5zM259.3 436.8h1l-.5 2.6zM259.8 420.3l.5 2.5h-1zM276.7 420.3l.5 2.5h-1zM391.1 439.4l.5 2.4h-.9zM93.3 464.8h1.1l-.5 2.5zM390.7 464.8h.9l-.5 2.5zM418.7 477.5h1l-.5 2.5zM419.2 467.3l.5 2.5h-1zM85.3 496l2.5-.4v.9z"/>
<path d="M387.6 495.6l2.5 .4-2.5 .5z"/>
</g>
<!-- layer: Symbol (ANSI) -->
<g fill="#000">
<path d="M561.7 61.2l2.1 1.5-2.5-.5zM626.4 61.5l1.4 2.1-2.1-1.4zM728.4 97.2l.8 .7-2.1 1.5zM484.9 131l2.3 1.3-2.6-.3zM695.3 150.1l2.1-1.5 .4 .9zM722.9 174.1l2.3-1.3 .3 1zM603.3 235.1l2.6 .5-.4 .9z"/>
<circle cx="496.6" cy="111.4" r="1.25"/>
</g>
<g font-size="8.4">
<text x="737" y="498.6">OsteoStretch Stretching</text>
<text x="737" y="508.6">Module</text>
</g>
<g font-size="6.3">
<text x="728.1" y="524.9">D</text>
<text x="762.8" y="525">OsteoStretch_Assembly</text>
</g>
<g font-size="4.3">
<text x="654.8" y="478.6">v.valentina</text>
<text x="699.3" y="478">4/17/2026</text>
<text x="21.7" y="527.4">All dimensions are in mm</text>
</g>
<g font-size="4.2">
<text x="52.8" y="24.4">8</text>
<text x="160.8" y="24.4">7</text>
<text x="268.7" y="24.4">6</text>
<text x="376.7" y="24.4">5</text>
<text x="484.6" y="24.4">4</text>
<text x="592.6" y="24.4">3</text>
<text x="700.5" y="24.4">2</text>
<text x="808.5" y="24.4">1</text>
<text x="534.7" y="51.6">6</text>
<text x="613.3" y="51.8">1</text>
<text x="759.2" y="64.5">2</text>
<text x="8.8" y="71.4">D</text>
<text x="451.4" y="68.3">3</text>
<text x="852" y="71.4">D</text>
<text x="554.7" y="77.7" transform="rotate(120 554.7 77.7)">3</text>
<text x="826.4" y="95">6</text>
<text x="442.8" y="119.6">4</text>
<text x="282.9" y="148.1" transform="rotate(-90 282.9 148.1)">176.00</text>
<text x="759.2" y="164.5">5</text>
<text x="79.9" y="197.5" transform="rotate(-90 79.9 197.5)">299.72</text>
<text x="90.7" y="197.5" transform="rotate(-90 90.7 197.5)">294.64</text>
<text x="8.9" y="211.1">C</text>
<text x="852.2" y="211.1">C</text>
<text x="231.6" y="241.3">30.00</text>
<text x="133.7" y="248.5">R4.25</text>
<text x="199.6" y="250.6">R3.25</text>
<text x="374.3" y="275.5" transform="rotate(-90 374.3 275.5)">32.50</text>
<text x="692.1" y="273.4">8</text>
<text x="142.7" y="280">R1.60</text>
<text x="133.3" y="285.3">R2.25</text>
<text x="635.9" y="304.8">PARTS LIST</text>
<text x="501.2" y="310.6">ITEM</text>
<text x="564.6" y="310.6">QTY</text>
<text x="638.4" y="310.6">PART NUMBER</text>
<text x="753.7" y="310.6">DESCRIPTION</text>
<text x="504.8" y="316.4">1</text>
<text x="567.4" y="316.4">1</text>
<text x="595.6" y="316.4">Platform</text>
<text x="710.4" y="316.4">Holds stationary base and stepper motor stage</text>
<text x="230.5" y="329.6">226.00</text>
<text x="504.8" y="330.7">2</text>
<text x="567.4" y="330.7">1</text>
<text x="595.6" y="330.8">Stepper Motor and Stage</text>
<text x="710.4" y="330.8">Houses the stepper motor on far right and moving stage</text>
<text x="504.8" y="345.1">3</text>
<text x="567.4" y="345.1">2</text>
<text x="595.6" y="345.1">Lids</text>
<text x="710.4" y="345.1">Cover the bases to secure pins</text>
<text x="9" y="350.8">B</text>
<text x="230.5" y="350.1">243.84</text>
<text x="852.2" y="350.8">B</text>
<text x="230.5" y="355.1">248.92</text>
<text x="504.8" y="359.3">4</text>
<text x="567.4" y="359.3">1</text>
<text x="595.6" y="359.3">Stationary Base</text>
<text x="710.4" y="359.4">Stationary to ensure uniaxial stretch</text>
<text x="504.8" y="373.6">5</text>
<text x="567.4" y="373.6">1</text>
<text x="595.6" y="373.6">Actuator Base</text>
<text x="710.4" y="373.8">Connected to actuator for bidirectional movement</text>
<text x="504.8" y="388">6</text>
<text x="566.3" y="388">24</text>
<text x="595.6" y="388">Dowel Pins</text>
<text x="710.4" y="388">For holding PDMS membranes/well plates</text>
<text x="504.8" y="402.3">7</text>
<text x="567.4" y="402.3">2</text>
<text x="595.6" y="402.4">L-Brackets (wide)</text>
<text x="710.4" y="402.4">Attaching Stationary Base to platform</text>
<text x="116.6" y="411" transform="rotate(-90 116.6 411)">60.00</text>
<text x="504.8" y="416.7">8</text>
<text x="567.4" y="416.7">2</text>
<text x="595.6" y="416.7">L-Brackets</text>
<text x="710.4" y="416.7">Attaching Stationary Base to platform</text>
<text x="89.4" y="434.4" transform="rotate(-90 89.4 434.4)">6.00</text>
<text x="261.4" y="435" transform="rotate(-90 261.4 435)">19.00</text>
<text x="278.3" y="435.4" transform="rotate(-90 278.3 435.4)">6.00</text>
<text x="95.4" y="448.6" transform="rotate(-90 95.4 448.6)">48.00</text>
<text x="392.6" y="458.5" transform="rotate(-90 392.6 458.5)">28.00</text>
<text x="8.9" y="490.5">A</text>
<text x="852.2" y="490.5">A</text>
<text x="231.4" y="497.5">304.80</text>
<text x="420.8" y="495.4" transform="rotate(-90 420.8 495.4)">12.70</text>
<text x="742.9" y="532.6">1 : 1</text>
<text x="812.4" y="532.6">1</text>
<text x="823" y="532.6">1</text>
<text x="52.8" y="537.5">8</text>
<text x="160.8" y="537.5">7</text>
<text x="268.7" y="537.5">6</text>
<text x="376.7" y="537.5">5</text>
<text x="484.6" y="537.5">4</text>
<text x="592.6" y="537.5">3</text>
<text x="700.5" y="537.5">2</text>
<text x="808.5" y="537.5">1</text>
</g>
<text font-size="3.9" x="147.8" y="261.9">⌀4.00</text>
<g font-size="3.5">
<text x="654.8" y="473.2">DRAWN</text>
<text x="654.8" y="482.8">CHECKED</text>
<text x="724.7" y="488.9">TITLE</text>
<text x="654.8" y="492.3">QA</text>
<text x="654.8" y="501.8">MFG</text>
<text x="654.8" y="511.4">APPROVED</text>
<text x="726.7" y="517.7">SIZE</text>
<text x="762.8" y="517.7">DWG NO</text>
<text x="841.4" y="517.7">REV</text>
<text x="724.7" y="530.4">SCALE</text>
<text x="800.9" y="532.6">SHEET</text>
<text x="817.4" y="532.6">OF</text>
</g>
</svg>
